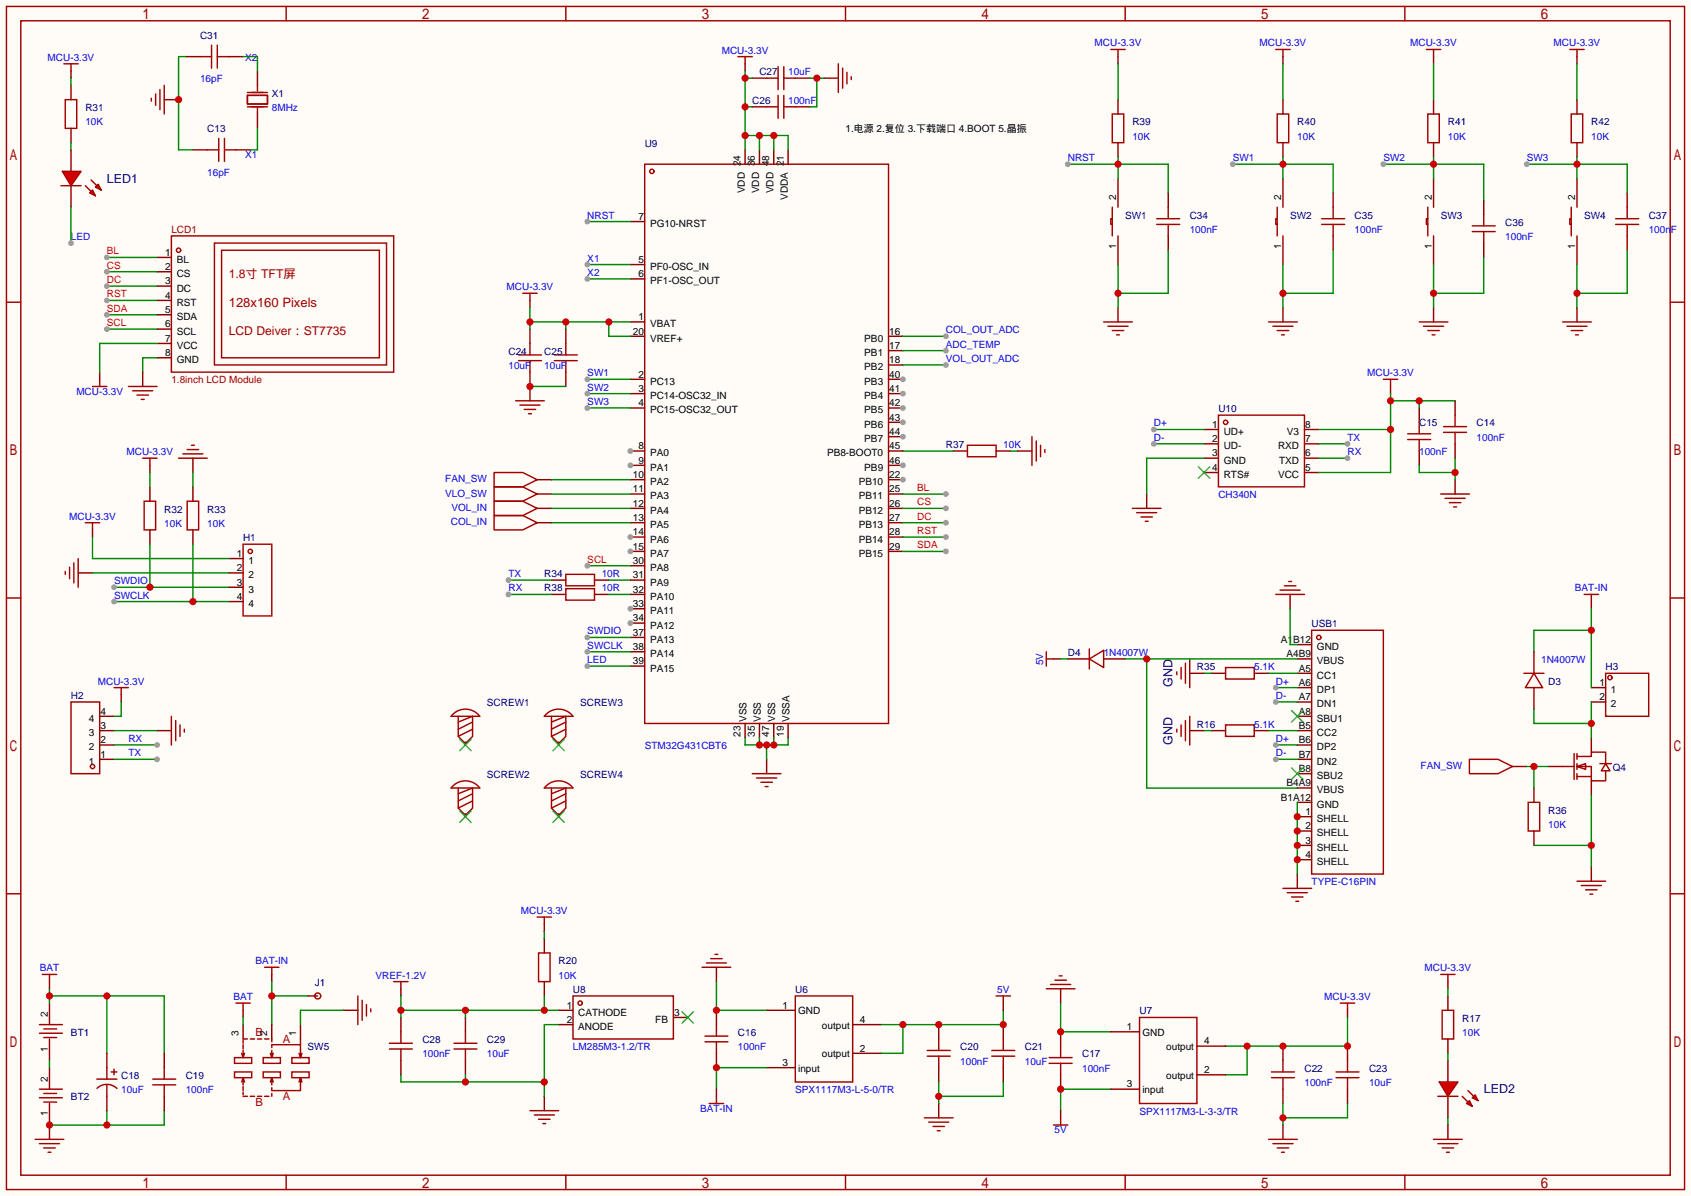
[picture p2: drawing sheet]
<svg xmlns="http://www.w3.org/2000/svg" width="299mm" height="212mm" viewBox="0 0 299 212" stroke-linecap="round" stroke-linejoin="round" font-family="sans-serif">
<path d="M0 0h299.5v211.8h-299.5z" fill="#fffcf7"/>
<g fill="none" stroke="#a10000" stroke-width=".25">
<path d="M1.1 1.1h297.2v209.6h-297.2zM3.7 3.7h292.1v204.5h-292.1zM50.7 1.1v2.6M100.2 1.1v2.6M149.7 1.1v2.6M199.3 1.1v2.6M248.8 1.1v2.6M1.1 53.5h2.6M295.8 53.5h2.5M1.1 105.9h2.6M295.8 105.9h2.5M1.1 158.3h2.6"/>
<path d="M295.8 158.3h2.5M7 194.4h4M7 192.9h4M7 183h4M7 181.5h4M7.7 195.2h2.3M7.7 193.7h2.3M7.7 183.8h2.3M7.7 182.2h2.3M50.7 208.2v2.5M100.2 208.2v2.5M149.7 208.2v2.5"/>
<path d="M199.3 208.2v2.5M248.8 208.2v2.5"/>
</g>
<path d="M8.8 177.7v3.8M8.8 184v3.8M8.8 189.1v3.8M8.8 195.5v3.8" fill="none" stroke="#870000" stroke-width=".25"/>
<path d="M8.8 175.1v2.6M8.8 176.4h20.3v10.2M18.9 176.4v10.2M8.8 187.8v1.3" fill="none" stroke="#008700" stroke-width=".25"/>
<g fill="#c00">
<circle cx="8.8" cy="176.4" r=".63"/>
<circle cx="18.9" cy="176.4" r=".63"/>
</g>
<path d="M8.8 199.3v2.5" fill="none" stroke="#870000" stroke-width=".25"/>
<path d="M6.2 201.8h5.1M7 202.6h3.5M7.7 203.3h2.1M8.5 204.1h.5" fill="none" stroke="#a10000" stroke-width=".25"/>
<path d="M18.9 196.7v2.6M29.1 196.7v2.6h-20.3" fill="none" stroke="#008700" stroke-width=".25"/>
<g fill="#c00">
<circle cx="8.8" cy="199.3" r=".63"/>
<circle cx="18.9" cy="199.3" r=".63"/>
</g>
<g fill="none" stroke="#870000" stroke-width=".25">
<path d="M12.6 12.6v1.2M12.6 15.1v2.6M32.9 10h2.5M40.5 10h2.6M132 11.3v1.3M133.2 18.9h2.6M133.2 13.8h2.6M140.8 18.9h2.6M140.8 13.8h2.6M198 10v1.3M198 17.7v2.5M227.2 10v1.3"/>
<path d="M227.2 17.7v2.5M253.9 10v1.3M253.9 17.7v2.5M279.3 10v1.3M279.3 17.7v2.5M12.6 22.7v2.6M198 25.3v2.5M206.9 34.2v2.5M227.2 25.3v2.5M236.1 34.2v2.5M253.9 25.3v2.5M262.8 35.4v2.6"/>
<path d="M279.3 25.3v2.5M288.2 34.2v2.5M93.9 53.2v1.3M93.9 58.3v2.5M100.2 58.3v2.5M206.9 41.8v2.5M236.1 41.8v2.5M262.8 43.1v2.5M288.2 41.8v2.5M17.7 65.9v1.3M93.9 65.9v2.6M100.2 65.9v2.6"/>
<path d="M168.8 79.9h2.5M176.4 79.9h2.5M180.2 79.9h2.6M246.3 68.5v1.2M251.3 72.3v2.5M251.3 79.9v2.5M257.7 71v2.5M257.7 78.6v2.6M16.4 93.9v1.2M26.5 82.4v1.3M26.5 86.2v2.6M26.5 93.9v2.5"/>
<path d="M34.2 86.2v2.6M34.2 93.9v2.5M97.7 102.7h2.5M97.7 105.3h2.5M105.3 102.7h2.5M105.3 105.3h2.5M21.5 123.1v1.2M271.7 139.6v2.5M271.7 147.2v2.5M8.8 173.9v1.2M43.1 178.9v1.3M71 175.1v1.3"/>
<path d="M96.4 163.7v1.3M126.9 171.3v2.6M135.8 178.9h5M187.8 175.1v2.6M238.6 178.9v1.3M256.4 173.9v1.2M256.4 176.4v2.5M18.9 186.6v2.5M18.9 194.2v2.5M71 180.2v2.6M71 187.8v2.6M82.4 180.2v2.6"/>
<path d="M82.4 187.8v2.6M135.8 189.1h5M151 186.6h5.1M151 181.5h5.1M187.8 190.4v2.5M256.4 184v2.6"/>
</g>
<g fill="none" stroke="#a10000" stroke-width=".25">
<path d="M11.3 11.3h2.5M11.6 17.7h2v5h-2zM12.6 11.3v1.3M35.4 10h2.1M37.5 8v4.1M38.5 10h2M38.5 8v4.1M130.7 10h2.5M132 10v1.3M135.8 18.9h2M135.8 13.8h2M137.8 11.8v4.1"/>
<path d="M137.8 16.9v4.1M138.8 11.8v4.1M138.8 16.9v4.1M138.8 18.9h2M138.8 13.8h2M196.7 8.8h2.6M198 8.8v1.2M225.9 8.8h2.6M227.2 8.8v1.2M252.6 8.8h2.5M253.9 8.8v1.2M278 8.8h2.5"/>
<path d="M279.3 8.8v1.2M197 20.2h2v5.1h-2zM204.9 39.8h4M204.9 38.7h4M206.9 36.7v2M206.9 39.8v2M226.2 20.2h2v5.1h-2zM234.1 39.8h4M234.1 38.7h4M236.1 36.7v2M236.1 39.8v2M252.9 20.2h2v5.1h-2z"/>
<path d="M262.8 38v2M278.3 20.2h2v5.1h-2zM286.1 39.8h4.1M286.1 38.7h4.1M288.2 36.7v2M288.2 39.8v2M92.6 51.9h2.5M93.9 51.9v1.3M260.7 41h4.1M260.7 40h4.1M262.8 41v2.1M16.4 68.5h2.5"/>
<path d="M17.7 67.2v1.3M91.8 63.9h4.1M91.8 62.9h4.1M93.9 60.8v2.1M93.9 63.9v2M98.2 63.9h4M98.2 62.9h4M100.2 60.8v2.1M100.2 63.9v2M171.3 78.9h5.1v2h-5.1zM182.8 77.3v5.1M183.5 78.1v3.6"/>
<path d="M184.3 78.9v2M185 79.6v.5M245 67.2h2.5M246.3 67.2v1.3M249.3 77.9h4.1M249.3 76.8h4.1M251.3 74.8v2M251.3 77.9v2M255.7 76.6h4M255.7 75.6h4M257.7 73.5v2.1M257.7 76.6v2"/>
<path d="M15.1 92.6h2.6M16.4 92.6v1.3M25.3 81.2h2.5M25.5 88.8h2.1v5.1h-2.1zM26.5 81.2v1.2M33.1 88.8h2.1v5.1h-2.1zM100.2 101.7h5.1v2.1h-5.1zM100.2 104.3h5.1v2h-5.1zM20.2 121.8h2.5M21.5 121.8v1.3M270.6 142.1h2.1v5.1h-2.1zM7.5 172.6h2.5"/>
<path d="M8.8 172.6v1.3M41.8 177.7h2.5M43.1 177.7v1.2M69.7 173.9h2.6M71 173.9v1.2M95.1 162.4h2.6M96.4 162.4v1.3M124.3 171.3h5.1M125.1 170.6h3.6M125.9 169.8h2M126.6 169h.5M140.8 176.4h10.2v15.2h-10.2z"/>
<path d="M185.3 175.1h5.1M186.1 174.4h3.5M186.8 173.6h2M187.6 172.8h.5M237.4 177.7h2.5M238.6 177.7v1.2M255.1 172.6h2.6M255.4 178.9h2v5.1h-2zM256.4 172.6v1.3M17.1 191.1h3.6M17.2 192.8a2.54 2.54 0 0 1 3.5 0M18.9 189.1v2"/>
<path d="M18.9 192.2v2M19.7 189.9h1M20.2 189.4v1M69 185.8h4M69 184.8h4M71 182.8v2M71 185.8v2M80.4 185.8h4.1M80.4 184.8h4.1M82.4 182.8v2M82.4 185.8v2"/>
</g>
<path d="M159.9 79.9h8.9M178.9 79.9h1.3M126.9 173.9v5h8.9M187.8 177.7v5.1h8.9M135.8 189.1h-8.9v3.8M196.7 192.9h-8.9v3.8" fill="none" stroke="#008700" stroke-width=".25"/>
<circle cx="187.8" cy="192.9" r=".63" fill="#c00"/>
<path d="M187.8 182.8v2.5" fill="none" stroke="#870000" stroke-width=".25"/>
<circle cx="187.8" cy="182.8" r=".63" fill="#c00"/>
<path d="M185.8 188.3h4.1M185.8 187.3h4.1M187.8 185.3v2M187.8 188.3v2.1" fill="none" stroke="#a10000" stroke-width=".25"/>
<path d="M126.9 186.6v2.5" fill="none" stroke="#870000" stroke-width=".25"/>
<circle cx="126.9" cy="189.1" r=".63" fill="#c00"/>
<path d="M126.9 178.9v2.6" fill="none" stroke="#870000" stroke-width=".25"/>
<circle cx="126.9" cy="178.9" r=".63" fill="#c00"/>
<g fill="none" stroke="#a10000" stroke-width=".25">
<path d="M36.7 26.5h2M38.7 24.5v4.1M39.8 26.5h2M39.8 24.5v4.1M27.1 192.2h4M27.1 191.1h4M29.1 189.1v2M29.1 192.2v2M124.8 184.5h4.1M124.8 183.5h4.1M126.9 181.5v2M126.9 184.5v2.1"/>
<path d="M164.2 187.1h4.1M164.2 186.1h4.1M166.2 184v2.1M166.2 187.1v2M175.6 187.1h4.1M175.6 186.1h4.1M177.7 184v2.1M177.7 187.1v2M225.2 190.9h4M225.2 189.9h4M227.2 187.8v2.1M227.2 190.9v2"/>
<path d="M236.6 190.9h4.1M236.6 189.9h4.1M238.6 187.8v2.1M238.6 190.9v2"/>
</g>
<path d="M34.2 26.5h2.5M41.8 26.5h2.5M29.1 186.6v2.5M29.1 194.2v2.5M166.2 181.5v2.5M166.2 189.1v2.5M177.7 181.5v2.5M177.7 189.1v2.5M227.2 185.3v2.5M227.2 192.9v2.6M238.6 185.3v2.5M238.6 192.9v2.6" fill="none" stroke="#870000" stroke-width=".25"/>
<path d="M220.9 185.3v5.1h-3.9M238.6 180.2v5.1h-21.6" fill="none" stroke="#008700" stroke-width=".25"/>
<g fill="#c00">
<circle cx="238.6" cy="185.3" r=".63"/>
<circle cx="220.9" cy="185.3" r=".63"/>
<circle cx="227.2" cy="185.3" r=".63"/>
</g>
<path d="M177.7 178.9v2.6h-21.6M159.9 181.5v5.1h-3.8" fill="none" stroke="#008700" stroke-width=".25"/>
<g fill="#c00">
<circle cx="177.7" cy="181.5" r=".63"/>
<circle cx="166.2" cy="181.5" r=".63"/>
<circle cx="159.9" cy="181.5" r=".63"/>
</g>
<path d="M186.6 116.7h1.2M177.7 177.7v1.2M166.2 195.5v2.5M187.8 196.7v1.3M227.2 199.3v2.5" fill="none" stroke="#870000" stroke-width=".25"/>
<g fill="none" stroke="#a10000" stroke-width=".25">
<path d="M185.3 115.4v2.6M185.3 116.7h1.3M176.4 176.4h2.5M177.7 176.4v1.3M163.7 198h5.1M164.5 198.8h3.5M165.2 199.5h2.1M186.6 199.3h2.5M187.8 198v1.3M166 200.3h.5M224.7 201.8h5M225.4 202.6h3.6"/>
<path d="M226.2 203.3h2M226.9 204.1h.6"/>
</g>
<path d="M227.2 195.5v3.8M238.6 195.5v2.5h-11.4" fill="none" stroke="#008700" stroke-width=".25"/>
<circle cx="227.2" cy="198" r=".63" fill="#c00"/>
<path d="M166.2 191.6v3.9M177.7 191.6v2.6h-11.5" fill="none" stroke="#008700" stroke-width=".25"/>
<circle cx="166.2" cy="194.2" r=".63" fill="#c00"/>
<g fill="none" stroke="#a10000" stroke-width=".25">
<path d="M13.1 99.7v3.6M13.8 98.9v5.1M43.1 96.4h5v12.7h-5zM11.6 101.2v.5M12.3 100.5v2M280.5 105.3h2.6M281.8 105.3v1.3M46.9 171.3h2.5M48.1 171.3v1.3M101.5 176.4h17.8v7.6h-17.8zM125.6 195.5h2.5M126.9 194.2v1.3"/>
<path d="M201.8 180.2h10.2v15.3h-10.2z"/>
<circle cx="44.3" cy="97.7" r=".38"/>
<circle cx="56.3" cy="176.4" r=".53"/>
<circle cx="102.7" cy="177.7" r=".38"/>
</g>
<g fill="none" stroke="#870000" stroke-width=".25">
<path d="M40.5 98.9h2.6M13.8 101.5h2.6M40.5 101.5h2.6M40.5 104h2.6M40.5 106.6h2.6M281.8 106.6v1.2M48.1 172.6v1.3M54.5 176.4h1.8M98.9 178.9h2.6M98.9 181.5h2.6M119.3 180.2h2.5M126.9 192.9v1.3"/>
<path d="M196.7 182.8h5.1M196.7 192.9h5.1M212 190.4h5M212 185.3h5"/>
</g>
<path d="M120.8 179.2l2 2M122.8 179.2l-2 2" fill="none" stroke="#3c3" stroke-width=".25"/>
<path d="M16.4 95.1v3.8h24.1M26.5 96.4v7.6M16.4 101.5h24.1M20.2 104h20.3" fill="none" stroke="#008700" stroke-width=".25"/>
<circle cx="26.5" cy="104" r=".63" fill="#c00"/>
<circle cx="20.2" cy="104" r=".51" fill="#999"/>
<path d="M95.4 168.8h2v5.1h-2z" fill="none" stroke="#a10000" stroke-width=".25"/>
<path d="M96.4 166.2v2.6M96.4 173.9v2.5" fill="none" stroke="#870000" stroke-width=".25"/>
<path d="M34.2 96.4v10.2M20.2 106.6h20.3" fill="none" stroke="#008700" stroke-width=".25"/>
<circle cx="34.2" cy="106.6" r=".63" fill="#c00"/>
<circle cx="20.2" cy="106.6" r=".51" fill="#999"/>
<path d="M71 176.4v3.8M71 178.9h27.9M82.4 178.9v1.3M96.4 165v1.2M96.4 176.4v2.5" fill="none" stroke="#008700" stroke-width=".25"/>
<g fill="#c00">
<circle cx="71" cy="178.9" r=".63"/>
<circle cx="82.4" cy="178.9" r=".63"/>
<circle cx="96.4" cy="178.9" r=".63"/>
</g>
<path d="M96.4 194.2v2.5" fill="none" stroke="#870000" stroke-width=".25"/>
<path d="M93.9 196.7h5M94.6 197.5h3.6M95.4 198.2h2M96.1 199h.5" fill="none" stroke="#a10000" stroke-width=".25"/>
<path d="M26.5 83.7v2.5M71 190.4v1.2h25.4M82.4 190.4v1.2M98.9 181.5h-2.5v12.7" fill="none" stroke="#008700" stroke-width=".25"/>
<g fill="#c00">
<circle cx="82.4" cy="191.6" r=".63"/>
<circle cx="96.4" cy="191.6" r=".63"/>
</g>
<path d="M29.1 17.7h2.5M45.6 12.6v2.5M45.6 20.2v2.5M34.2 81.2v2.5" fill="none" stroke="#870000" stroke-width=".25"/>
<g fill="none" stroke="#a10000" stroke-width=".25">
<path d="M26.8 17.4v.5M27.6 16.6v2.1M28.3 15.9v3.5M29.1 15.1v5.1M43.8 16.9h3.6v1.5h-3.6zM43.8 16.4h3.6M43.8 18.9h3.6M45.6 15.1v1M45.6 19.2v1M33.1 79.6h2.1M33.9 78.9h.5M31.6 81.2h5.1"/>
<path d="M32.4 80.4h3.5"/>
</g>
<path d="M32.9 10h-1.3v16.5h2.6M43.1 10h2.5v2.6M45.6 22.7v3.8h-1.3M34.2 83.7v2.5" fill="none" stroke="#008700" stroke-width=".25"/>
<circle cx="31.6" cy="17.7" r=".63" fill="#c00"/>
<g fill="none" stroke="#a10000" stroke-width=".25">
<path d="M30.4 41.8h39.3v24.1h-39.3zM38 43.1h30.5v21.5h-30.5zM39.2 44.3h28v19.1h-28zM217 118.2h5.1v2.1h-5.1zM217 128.4h5.1v2h-5.1z"/>
<circle cx="31.6" cy="44.3" r=".38"/>
</g>
<path d="M27.8 45.6h2.6M27.8 48.1h2.6M27.8 50.7h2.6M27.8 53.2h2.6M27.8 55.8h2.6M27.8 58.3h2.6M27.8 60.8h2.6M27.8 63.4h2.6M214.5 119.3h2.5M222.1 119.3h2.6M214.5 129.4h2.5M222.1 129.4h2.6" fill="none" stroke="#870000" stroke-width=".25"/>
<path d="M90 102.7h7.7" fill="none" stroke="#008700" stroke-width=".25"/>
<circle cx="90" cy="102.7" r=".51" fill="#999"/>
<path d="M90 105.3h7.7M107.8 102.7h3.8M107.8 105.3h3.8" fill="none" stroke="#008700" stroke-width=".25"/>
<circle cx="90" cy="105.3" r=".51" fill="#999"/>
<path d="M210.7 119.3h2.5M17.7 134.5h2.5M17.7 132h2.5M17.7 129.4h2.5M17.7 126.9h2.5M27.8 129.4h2.6M210.7 129.4h2.5" fill="none" stroke="#870000" stroke-width=".25"/>
<g fill="none" stroke="#a10000" stroke-width=".25">
<path d="M208.4 119v.5M209.2 118.2v2.1M209.9 117.5v3.5M210.7 116.7v5.1M12.6 124.3h5.1v12.7h-5.1zM30.4 126.9v5.1M31.1 127.6v3.6M31.9 128.4v2M32.6 129.2v.5M208.4 129.2v.5M209.2 128.4v2M209.9 127.6v3.6"/>
<path d="M210.7 126.9v5.1"/>
<circle cx="16.4" cy="135.8" r=".38"/>
</g>
<path d="M213.2 119.3h1.3M20.2 129.4h7.6M20.2 132h7.6M21.5 124.3v2.6h-1.3" fill="none" stroke="#008700" stroke-width=".25"/>
<circle cx="27.8" cy="132" r=".51" fill="#999"/>
<path d="M20.2 134.5h7.6M213.2 129.4h1.3" fill="none" stroke="#008700" stroke-width=".25"/>
<circle cx="27.8" cy="134.5" r=".51" fill="#999"/>
<path d="M256.4 187.8v3.8M256.4 194.2v3.8" fill="none" stroke="#870000" stroke-width=".25"/>
<path d="M254.6 194.2h3.6" fill="none" stroke="#a10000" stroke-width=".25"/>
<g fill="#f00" stroke="#a10000" stroke-width=".25">
<path d="M254.9 191.6h3.3l-1.8 2.6z"/>
<path d="M260.7 194.4l.5-.5 .5 1z"/>
<path d="M259.7 195.5l.5-.6 .5 1.1z"/>
</g>
<path d="M10.8 32.9h3.6M259 194.2l1 1M260 193.2l1 1" fill="none" stroke="#a10000" stroke-width=".25"/>
<path d="M12.6 26.5v3.9M12.6 32.9v3.8" fill="none" stroke="#870000" stroke-width=".25"/>
<g fill="#f00" stroke="#a10000" stroke-width=".25">
<path d="M11 30.4h3.4l-1.8 2.5z"/>
<path d="M17.4 32.6l.5 1.1-1-.6z"/>
<path d="M15.9 34.2l.5-.5 .5 1z"/>
</g>
<path d="M15.1 32.9l1 1M16.1 31.9l1 1" fill="none" stroke="#a10000" stroke-width=".25"/>
<path d="M12.6 25.3v1.2M12.6 36.7v6.4M256.4 186.6v1.2M256.4 198v1.3" fill="none" stroke="#008700" stroke-width=".25"/>
<circle cx="12.6" cy="43.1" r=".51" fill="#999"/>
<path d="M12.6 13.8v1.3M198 11.3v6.4M227.2 11.3v6.4M253.9 11.3v6.4M279.3 11.3v6.4M189.1 29.1h17.8v5.1M198 27.8v3.8M256.4 175.1v1.3" fill="none" stroke="#008700" stroke-width=".25"/>
<path d="M198 31.6v5.1M227.2 31.6v5.1M253.9 31.6v5.1M279.3 31.6v5.1M198 41.8v5.1M227.2 41.8v5.1M253.9 41.8v5.1M279.3 41.8v5.1M256.4 199.3v2.5" fill="none" stroke="#870000" stroke-width=".25"/>
<path d="M197 38.7h-.3v1.1h.3M197 36.7v5.1M226.2 38.7h-.3v1.1h.3M226.2 36.7v5.1M252.9 38.7h-.3v1.1h.3M252.9 36.7v5.1M278.3 38.7h-.3v1.1h.3M278.3 36.7v5.1M253.9 201.8h5.1M254.6 202.6h3.6M255.4 203.3h2M256.2 204.1h.5" fill="none" stroke="#a10000" stroke-width=".25"/>
<circle cx="198" cy="29.1" r=".63" fill="#c00"/>
<circle cx="189.1" cy="29.1" r=".51" fill="#999"/>
<path d="M218.3 29.1h17.8v5.1M227.2 27.8v3.8" fill="none" stroke="#008700" stroke-width=".25"/>
<circle cx="227.2" cy="29.1" r=".63" fill="#c00"/>
<circle cx="218.3" cy="29.1" r=".51" fill="#999"/>
<path d="M245 29.1h17.8v6.3M253.9 27.8v3.8" fill="none" stroke="#008700" stroke-width=".25"/>
<circle cx="253.9" cy="29.1" r=".63" fill="#c00"/>
<circle cx="245" cy="29.1" r=".51" fill="#999"/>
<path d="M270.4 29.1h17.8v5.1M279.3 27.8v3.8" fill="none" stroke="#008700" stroke-width=".25"/>
<circle cx="279.3" cy="29.1" r=".63" fill="#c00"/>
<circle cx="270.4" cy="29.1" r=".51" fill="#999"/>
<path d="M198 54.5v2.5M227.2 54.5v2.5M253.9 54.5v2.5M279.3 54.5v2.5" fill="none" stroke="#870000" stroke-width=".25"/>
<g fill="none" stroke="#a10000" stroke-width=".25">
<path d="M195.5 57h5M196.2 57.8h3.6M197 58.5h2M197.7 59.3h.5M224.7 57h5M225.4 57.8h3.6M226.2 58.5h2M226.9 59.3h.6M251.3 57h5.1M252.1 57.8h3.6M252.9 58.5h2M253.6 59.3h.5"/>
<path d="M276.7 57h5.1M277.5 57.8h3.6M278.3 58.5h2M279 59.3h.5"/>
</g>
<path d="M198 46.9v7.6M206.9 44.3v7.6h-8.9" fill="none" stroke="#008700" stroke-width=".25"/>
<circle cx="198" cy="51.9" r=".63" fill="#c00"/>
<path d="M279.3 46.9v7.6M288.2 44.3v7.6h-8.9" fill="none" stroke="#008700" stroke-width=".25"/>
<circle cx="279.3" cy="51.9" r=".63" fill="#c00"/>
<path d="M253.9 46.9v7.6M262.8 45.6v6.3h-8.9" fill="none" stroke="#008700" stroke-width=".25"/>
<circle cx="253.9" cy="51.9" r=".63" fill="#c00"/>
<path d="M227.2 46.9v7.6M236.1 44.3v7.6h-8.9" fill="none" stroke="#008700" stroke-width=".25"/>
<circle cx="227.2" cy="51.9" r=".63" fill="#c00"/>
<path d="M18.9 55.8h8.9" fill="none" stroke="#008700" stroke-width=".25"/>
<circle cx="18.9" cy="55.8" r=".51" fill="#999"/>
<path d="M18.9 58.3h8.9" fill="none" stroke="#008700" stroke-width=".25"/>
<circle cx="18.9" cy="58.3" r=".51" fill="#999"/>
<path d="M18.9 45.6h8.9M27.8 63.4h-2.5v2.5" fill="none" stroke="#008700" stroke-width=".25"/>
<circle cx="18.9" cy="45.6" r=".51" fill="#999"/>
<path d="M18.9 48.1h8.9" fill="none" stroke="#008700" stroke-width=".25"/>
<circle cx="18.9" cy="48.1" r=".51" fill="#999"/>
<path d="M18.9 53.2h8.9" fill="none" stroke="#008700" stroke-width=".25"/>
<circle cx="18.9" cy="53.2" r=".51" fill="#999"/>
<path d="M18.9 50.7h8.9" fill="none" stroke="#008700" stroke-width=".25"/>
<circle cx="18.9" cy="50.7" r=".51" fill="#999"/>
<path d="M25.3 65.9v2.6M95.1 85h2.6M95.1 87.5h2.6M95.1 90h2.6M95.1 92.6h2.6M267.8 135.8h2.6" fill="none" stroke="#870000" stroke-width=".25"/>
<path d="M22.7 68.5h5.1M23.5 69.2h3.6M24.3 70h2M25 70.7h.5M87.5 83.7h5.1l2.5 1.3-2.5 1.2h-5.1zM87.5 86.2h5.1l2.5 1.3-2.5 1.3h-5.1zM87.5 88.8h5.1l2.5 1.2-2.5 1.3h-5.1zM87.5 91.3h5.1l2.5 1.3-2.5 1.3h-5.1zM260.2 134.5h5.1l2.5 1.3-2.5 1.2h-5.1z" fill="none" stroke="#a10000" stroke-width=".25"/>
<path d="M27.8 60.8h-10.1v5.1M48.1 176.4h6.4M48.1 173.9v7.6" fill="none" stroke="#008700" stroke-width=".25"/>
<circle cx="48.1" cy="176.4" r=".63" fill="#c00"/>
<g fill="none" stroke="#a10000" stroke-width=".25">
<path d="M284.4 119.3h7.6v7.6h-7.6zM63.4 176.4v5.1M64.1 177.2v3.5M64.9 177.9v2.1M65.7 178.7v.5M41.5 189.9h3.1v1h-3.1zM41.5 187.3h3.1v1h-3.1zM42.8 186.6l.3 .7M43.1 186.1v1.2l.2-.7M43.1 184h.7M43.1 184.3v.5M43.1 185v.8"/>
<path d="M43.1 192.4v.8M43.1 193.4v.5M43.1 190.9l-.3 .7M43.1 194.2h.7M43.3 191.6l-.2-.7v1.3M44.3 184h.8M44.3 194.2h.8M45.6 184h.8M45.6 194.2h.8M46.6 189.9h3.1v1h-3.1zM46.6 187.3h3.1v1h-3.1zM46.9 184h.7"/>
<path d="M46.9 194.2h.7M47.9 186.6l.2 .7M48.1 186.1v1.2l.3-.7M48.1 185.5v-.5h5.1v2.3l.3-.7M48.1 184v.5M48.1 193.7v.5M48.1 190.9l-.2 .7M48.4 191.6l-.3-.7v1.3M51.7 189.9h3v1h-3zM51.7 187.3h3v1h-3zM53 186.6l.2 .7M53.2 184v1"/>
<path d="M53.2 190.9l-.2 .7M53.5 191.6l-.3-.7v2.3h-5.1v-.5"/>
<circle cx="285.1" cy="120" r=".38"/>
</g>
<path d="M281.8 121.8h2.6M281.8 124.3h2.6M60.8 178.9h2.6M43.1 181.5v2.5M48.1 181.5v2.5M53.2 181.5v2.5" fill="none" stroke="#870000" stroke-width=".25"/>
<path d="M281.8 107.8v14M281.8 111.6h-10.1v3.8M60.8 178.9h-7.6v2.6M43.1 180.2v1.3" fill="none" stroke="#008700" stroke-width=".25"/>
<circle cx="281.8" cy="111.6" r=".63" fill="#c00"/>
<g fill="none" stroke="#a10000" stroke-width=".25">
<path d="M114.2 29.1h43.2v99h-43.2zM269.9 119.3h3.5M271.7 119.3l1.5 2.5h-3.1zM80.3 126.4a3.2 3.2 0 0 1 4.7 .5h-5.1zM80.3 139.1a3.2 3.2 0 0 1 4.7 .5h-5.1zM81.2 126.9v3.5l1.2 1.3 1.3-1.3v-3.5l-2.5 1M81.2 139.6v3.5l1.2 1.3 1.3-1.3v-3.5l-2.5 1M83.7 127.9l-2.5 1.3M83.7 129.2l-2.5 1.2M96.8 126.4a3.2 3.2 0 0 1 4.7 .5h-5.1zM96.8 139.1a3.2 3.2 0 0 1 4.7 .5h-5.1zM97.7 126.9v3.5l1.2 1.3 1.3-1.3v-3.5l-2.5 1"/>
<path d="M97.7 139.6v3.5l1.2 1.3 1.3-1.3v-3.5l-2.5 1M100.2 127.9l-2.5 1.3M100.2 129.2l-2.5 1.2M83.7 140.6l-2.5 1.3M83.7 141.9l-2.5 1.2M100.2 140.6l-2.5 1.3M100.2 141.9l-2.5 1.2M279.3 156.1h5.1M280 156.8h3.6M280.8 157.6h2M281.6 158.4h.5"/>
<circle cx="115.4" cy="30.4" r=".38"/>
</g>
<g fill="none" stroke="#870000" stroke-width=".25">
<path d="M111.6 39.2h2.6M111.6 46.9h2.6M111.6 49.4h2.6M111.6 57h2.6M111.6 59.6h2.6M111.6 67.2h2.6M111.6 69.7h2.6M111.6 72.3h2.6M111.6 79.9h2.6M271.7 115.4v3.9M82.4 131.4v.6M98.9 131.4v.6"/>
<path d="M271.7 121.8v3.8M82.4 144.1v.6M98.9 144.1v.6M281.8 153.5v2.6"/>
</g>
<path d="M81.4 130.9l2 2.1M83.4 130.9l-2 2.1M97.9 130.9l2 2.1M99.9 130.9l-2 2.1M81.4 143.6l2 2.1M83.4 143.6l-2 2.1M97.9 143.6l2 2.1M99.9 143.6l-2 2.1" fill="none" stroke="#3c3" stroke-width=".25"/>
<circle cx="111.6" cy="79.9" r=".51" fill="#999"/>
<path d="M111.6 82.4h2.6" fill="none" stroke="#870000" stroke-width=".25"/>
<circle cx="111.6" cy="82.4" r=".51" fill="#999"/>
<path d="M111.6 85h2.6M111.6 87.5h2.6M111.6 90h2.6M111.6 92.6h2.6M111.6 95.1h2.6" fill="none" stroke="#870000" stroke-width=".25"/>
<circle cx="111.6" cy="95.1" r=".51" fill="#999"/>
<path d="M111.6 97.7h2.6" fill="none" stroke="#870000" stroke-width=".25"/>
<circle cx="111.6" cy="97.7" r=".51" fill="#999"/>
<path d="M111.6 100.2h2.6M111.6 102.7h2.6M111.6 105.3h2.6M111.6 107.8h2.6" fill="none" stroke="#870000" stroke-width=".25"/>
<circle cx="111.6" cy="107.8" r=".51" fill="#999"/>
<path d="M111.6 110.4h2.6" fill="none" stroke="#870000" stroke-width=".25"/>
<circle cx="111.6" cy="110.4" r=".51" fill="#999"/>
<path d="M157.4 97.7h2.5M157.4 95.1h2.5M157.4 92.6h2.5M157.4 90h2.5M157.4 87.5h2.5M157.4 85h2.5M111.6 112.9h2.6M111.6 115.4h2.6M111.6 118h2.6" fill="none" stroke="#870000" stroke-width=".25"/>
<circle cx="159.9" cy="85" r=".51" fill="#999"/>
<path d="M157.4 82.4h2.5" fill="none" stroke="#870000" stroke-width=".25"/>
<circle cx="159.9" cy="82.4" r=".51" fill="#999"/>
<path d="M157.4 79.9h2.5M157.4 77.3h2.5" fill="none" stroke="#870000" stroke-width=".25"/>
<circle cx="159.9" cy="77.3" r=".51" fill="#999"/>
<path d="M157.4 74.8h2.5" fill="none" stroke="#870000" stroke-width=".25"/>
<circle cx="159.9" cy="74.8" r=".51" fill="#999"/>
<path d="M157.4 72.3h2.5" fill="none" stroke="#870000" stroke-width=".25"/>
<circle cx="159.9" cy="72.3" r=".51" fill="#999"/>
<path d="M157.4 69.7h2.5" fill="none" stroke="#870000" stroke-width=".25"/>
<circle cx="159.9" cy="69.7" r=".51" fill="#999"/>
<path d="M157.4 67.2h2.5" fill="none" stroke="#870000" stroke-width=".25"/>
<circle cx="159.9" cy="67.2" r=".51" fill="#999"/>
<path d="M132 26.5v2.6M134.5 26.5v2.6M137 26.5v2.6M139.6 26.5v2.6M157.4 59.6h2.5M157.4 64.6h2.5M157.4 62.1h2.5M132 128.1v2.6M134.5 128.1v2.6M137 128.1v2.6M139.6 128.1v2.6" fill="none" stroke="#870000" stroke-width=".25"/>
<path d="M104 46.9h7.6" fill="none" stroke="#008700" stroke-width=".25"/>
<circle cx="104" cy="46.9" r=".51" fill="#999"/>
<path d="M104 49.4h7.6" fill="none" stroke="#008700" stroke-width=".25"/>
<circle cx="104" cy="49.4" r=".51" fill="#999"/>
<path d="M104 118h7.6" fill="none" stroke="#008700" stroke-width=".25"/>
<circle cx="104" cy="118" r=".51" fill="#999"/>
<path d="M104 39.2h7.6" fill="none" stroke="#008700" stroke-width=".25"/>
<circle cx="104" cy="39.2" r=".51" fill="#999"/>
<path d="M93.9 57h17.7M93.9 54.5v3.8M100.2 57v1.3M107.8 57v2.6h3.8" fill="none" stroke="#008700" stroke-width=".25"/>
<g fill="#c00">
<circle cx="107.8" cy="57" r=".63"/>
<circle cx="100.2" cy="57" r=".63"/>
<circle cx="93.9" cy="57" r=".63"/>
</g>
<path d="M132 12.6v13.9M132 18.9h1.2M132 13.8h1.2M132 24h7.6v2.5M134.5 24v2.5M137 24v2.5" fill="none" stroke="#008700" stroke-width=".25"/>
<g fill="#c00">
<circle cx="132" cy="24" r=".63"/>
<circle cx="134.5" cy="24" r=".63"/>
<circle cx="137" cy="24" r=".63"/>
<circle cx="132" cy="18.9" r=".63"/>
<circle cx="132" cy="13.8" r=".63"/>
</g>
<path d="M93.9 68.5v2.5" fill="none" stroke="#870000" stroke-width=".25"/>
<path d="M91.3 71h5.1M92.1 71.8h3.5M92.8 72.5h2.1M93.6 73.3h.5" fill="none" stroke="#a10000" stroke-width=".25"/>
<path d="M93.9 68.5h6.3" fill="none" stroke="#008700" stroke-width=".25"/>
<circle cx="93.9" cy="68.5" r=".63" fill="#c00"/>
<path d="M145.9 13.8h2.6" fill="none" stroke="#870000" stroke-width=".25"/>
<path d="M148.5 11.3v5.1M149.2 12.1v3.5M150 12.8v2.1M150.7 13.6v.5" fill="none" stroke="#a10000" stroke-width=".25"/>
<path d="M143.4 13.8h2.5M144.7 13.8v5.1h-1.3" fill="none" stroke="#008700" stroke-width=".25"/>
<circle cx="144.7" cy="13.8" r=".63" fill="#c00"/>
<path d="M135.8 134.5v2.5" fill="none" stroke="#870000" stroke-width=".25"/>
<path d="M133.2 137h5.1M134 137.8h3.5M134.7 138.6h2.1M135.5 139.3h.5" fill="none" stroke="#a10000" stroke-width=".25"/>
<path d="M132 130.7v1.3h7.6v-1.3M134.5 130.7v1.3M135.8 132v2.5M137 130.7v1.3" fill="none" stroke="#008700" stroke-width=".25"/>
<g fill="#c00">
<circle cx="135.8" cy="132" r=".63"/>
<circle cx="134.5" cy="132" r=".63"/>
<circle cx="137" cy="132" r=".63"/>
</g>
<path d="M104 67.2h7.6" fill="none" stroke="#008700" stroke-width=".25"/>
<circle cx="104" cy="67.2" r=".51" fill="#999"/>
<path d="M104 69.7h7.6" fill="none" stroke="#008700" stroke-width=".25"/>
<circle cx="104" cy="69.7" r=".51" fill="#999"/>
<path d="M104 72.3h7.6" fill="none" stroke="#008700" stroke-width=".25"/>
<circle cx="104" cy="72.3" r=".51" fill="#999"/>
<path d="M104 112.9h7.6" fill="none" stroke="#008700" stroke-width=".25"/>
<circle cx="104" cy="112.9" r=".51" fill="#999"/>
<path d="M104 115.4h7.6" fill="none" stroke="#008700" stroke-width=".25"/>
<circle cx="104" cy="115.4" r=".51" fill="#999"/>
<path d="M104 100.2h7.6" fill="none" stroke="#008700" stroke-width=".25"/>
<circle cx="104" cy="100.2" r=".51" fill="#999"/>
<path d="M159.9 97.7h7.6" fill="none" stroke="#008700" stroke-width=".25"/>
<circle cx="167.5" cy="97.7" r=".51" fill="#999"/>
<path d="M159.9 90h7.6" fill="none" stroke="#008700" stroke-width=".25"/>
<circle cx="167.5" cy="90" r=".51" fill="#999"/>
<path d="M159.9 92.6h7.6" fill="none" stroke="#008700" stroke-width=".25"/>
<circle cx="167.5" cy="92.6" r=".51" fill="#999"/>
<path d="M159.9 95.1h7.6" fill="none" stroke="#008700" stroke-width=".25"/>
<circle cx="167.5" cy="95.1" r=".51" fill="#999"/>
<path d="M159.9 87.5h7.6" fill="none" stroke="#008700" stroke-width=".25"/>
<circle cx="167.5" cy="87.5" r=".51" fill="#999"/>
<path d="M159.9 59.6h7.6M97.7 87.5h13.9M97.7 90h13.9M97.7 92.6h13.9" fill="none" stroke="#008700" stroke-width=".25"/>
<circle cx="167.5" cy="59.6" r=".51" fill="#999"/>
<path d="M159.9 62.1h7.6" fill="none" stroke="#008700" stroke-width=".25"/>
<circle cx="167.5" cy="62.1" r=".51" fill="#999"/>
<path d="M159.9 64.6h7.6" fill="none" stroke="#008700" stroke-width=".25"/>
<circle cx="167.5" cy="64.6" r=".51" fill="#999"/>
<path d="M213.2 76.1h2.6M213.2 78.6h2.6M231 76.1h2.6M231 78.6h2.6M213.2 81.2h2.6M213.2 83.7h2.6M231 81.2h2.6M231 83.7h2.6" fill="none" stroke="#870000" stroke-width=".25"/>
<path d="M212.2 82.7l2 2M214.2 82.7l-2 2" fill="none" stroke="#3c3" stroke-width=".25"/>
<g fill="none" stroke="#a10000" stroke-width=".25">
<path d="M215.8 73.5h15.2v12.7h-15.2z"/>
<circle cx="217" cy="74.8" r=".38"/>
</g>
<path d="M204.3 76.1h8.9" fill="none" stroke="#008700" stroke-width=".25"/>
<circle cx="204.3" cy="76.1" r=".51" fill="#999"/>
<path d="M204.3 78.6h8.9" fill="none" stroke="#008700" stroke-width=".25"/>
<circle cx="204.3" cy="78.6" r=".51" fill="#999"/>
<path d="M203.1 87.5v2.5" fill="none" stroke="#870000" stroke-width=".25"/>
<path d="M200.5 90h5.1M201.3 90.8h3.6M202.1 91.6h2M202.8 92.3h.5" fill="none" stroke="#a10000" stroke-width=".25"/>
<path d="M233.6 76.1h12.7M246.3 69.7v14h-12.7M246.3 71h11.4M251.3 71v1.3M213.2 81.2h-10.1v6.3" fill="none" stroke="#008700" stroke-width=".25"/>
<g fill="#c00">
<circle cx="246.3" cy="71" r=".63"/>
<circle cx="246.3" cy="76.1" r=".63"/>
<circle cx="251.3" cy="71" r=".63"/>
</g>
<path d="M257.7 85v2.5" fill="none" stroke="#870000" stroke-width=".25"/>
<path d="M255.1 87.5h5.1M255.9 88.3h3.6M256.7 89h2M257.4 89.8h.5" fill="none" stroke="#a10000" stroke-width=".25"/>
<path d="M251.3 82.4v1.3h6.4M257.7 81.2v3.8" fill="none" stroke="#008700" stroke-width=".25"/>
<circle cx="257.7" cy="83.7" r=".63" fill="#c00"/>
<path d="M233.6 78.6h5" fill="none" stroke="#008700" stroke-width=".25"/>
<circle cx="238.6" cy="78.6" r=".51" fill="#999"/>
<path d="M233.6 81.2h5" fill="none" stroke="#008700" stroke-width=".25"/>
<circle cx="238.6" cy="81.2" r=".51" fill="#999"/>
<g fill="none" stroke="#a10000" stroke-width=".25">
<path d="M225.9 105.3h5.1M226.7 104.5h3.6M227.5 103.8h2M228.2 103h.5M232.3 111.6h12.7v43.2h-12.7zM227.2 157.4h5.1M228 158.1h3.5M228.7 158.9h2.1M229.5 159.6h.5"/>
<circle cx="233.6" cy="112.9" r=".38"/>
</g>
<g fill="none" stroke="#870000" stroke-width=".25">
<path d="M228.5 105.3v2.5M229.7 114.2h2.6M229.7 116.7h2.6M229.7 119.3h2.6M229.7 121.8h2.6M229.7 124.3h2.6M229.7 126.9h2.6M229.7 129.4h2.6M229.7 132h2.6M229.7 134.5h2.6M229.7 137h2.6M229.7 139.6h2.6"/>
<path d="M229.7 142.1h2.6M229.7 144.7h2.6M229.7 147.2h2.6M229.7 149.7h2.6M229.7 152.3h2.6M229.7 154.8v2.6"/>
</g>
<path d="M228.7 125.9l2.1 2M228.7 136l2.1 2M230.8 125.9l-2.1 2M230.8 136l-2.1 2" fill="none" stroke="#3c3" stroke-width=".25"/>
<path d="M228.5 107.8v6.4h1.2M229.7 142.1v12.7" fill="none" stroke="#008700" stroke-width=".25"/>
<g fill="#c00">
<circle cx="229.7" cy="152.3" r=".63"/>
<circle cx="229.7" cy="149.7" r=".63"/>
<circle cx="229.7" cy="147.2" r=".63"/>
<circle cx="229.7" cy="144.7" r=".63"/>
</g>
<path d="M192.9 116.7l2.6-1.5v3zM192.9 114.9v3.6" fill="none" stroke="#a10000" stroke-width=".25"/>
<path d="M189.1 116.7h3.8M195.5 116.7h3.8" fill="none" stroke="#870000" stroke-width=".25"/>
<path d="M187.8 116.7h1.3M199.3 116.7h30.4M203.1 116.7v22.9h26.6" fill="none" stroke="#008700" stroke-width=".25"/>
<circle cx="203.1" cy="116.7" r=".63" fill="#c00"/>
<path d="M224.7 119.3h5M224.7 129.4h5M225.9 124.3h3.8" fill="none" stroke="#008700" stroke-width=".25"/>
<circle cx="225.9" cy="124.3" r=".51" fill="#999"/>
<path d="M225.9 121.8h3.8" fill="none" stroke="#008700" stroke-width=".25"/>
<circle cx="225.9" cy="121.8" r=".51" fill="#999"/>
<path d="M225.9 132h3.8" fill="none" stroke="#008700" stroke-width=".25"/>
<circle cx="225.9" cy="132" r=".51" fill="#999"/>
<path d="M225.9 134.5h3.8" fill="none" stroke="#008700" stroke-width=".25"/>
<circle cx="225.9" cy="134.5" r=".51" fill="#999"/>
<path d="M276.7 135.8h2.1M278.8 133.5v4.5M279.3 135.8l1.5-.5v1zM279.3 134h2.5v-.8h2.6v2.1M279.3 135.8h2.5v2.5h2.6v-1.8M279.3 137.5h2.5M279.3 133.5v1M279.3 135.3v1M279.3 137v1M283.3 135.3h2.1M284.4 135.3l.7 1.2h-1.5z" fill="none" stroke="#a10000" stroke-width=".25"/>
<path d="M274.2 135.8h2.5M281.8 130.7v2.5M281.8 138.3v2.5" fill="none" stroke="#870000" stroke-width=".25"/>
<path d="M271.7 125.6v2.5h10.1M281.8 124.3v6.4" fill="none" stroke="#008700" stroke-width=".25"/>
<circle cx="281.8" cy="128.1" r=".63" fill="#c00"/>
<path d="M271.7 149.7h10.1M281.8 140.8v12.7" fill="none" stroke="#008700" stroke-width=".25"/>
<circle cx="281.8" cy="149.7" r=".63" fill="#c00"/>
<path d="M270.4 135.8h3.8M271.7 135.8v3.8" fill="none" stroke="#008700" stroke-width=".25"/>
<circle cx="271.7" cy="135.8" r=".63" fill="#c00"/>
<path d="M97.7 85h13.9" fill="none" stroke="#008700" stroke-width=".25"/>
<text font-size="2.3" fill="#a00000" x="40.5" y="54.3">128x160 Pixels</text>
<g font-size="2.2" fill="#000080">
<text x="18.9" y="32.4">LED1</text>
<text x="207.6" y="121.7" transform="rotate(-90 207.6 121.7)">GND</text>
<text x="207.6" y="131.9" transform="rotate(-90 207.6 131.9)">GND</text>
<text x="262.8" y="193.6">LED2</text>
</g>
<g font-size="2.2" fill="#a00000">
<text x="40.5" y="49.2">1.8寸 TFT屏</text>
<text x="40.5" y="59.4">LCD Deiver：ST7735</text>
</g>
<g font-size="2" fill="#a00000">
<text x="45.3" y="183.5">B</text>
<text x="50.1" y="184.7">A</text>
<text x="45.3" y="195.9">B</text>
<text x="50.1" y="194.9">A</text>
</g>
<g font-size="1.8" fill="#00f">
<text x="8.4" y="10.8">MCU-3.3V</text>
<text x="43.4" y="10.8">X2</text>
<text x="127.8" y="9.5">MCU-3.3V</text>
<text x="193.9" y="8.2">MCU-3.3V</text>
<text x="223.1" y="8.2">MCU-3.3V</text>
<text x="249.7" y="8.2">MCU-3.3V</text>
<text x="275.1" y="8.2">MCU-3.3V</text>
<text x="35.4" y="14.6">16pF</text>
<text x="139.6" y="13.3">10uF</text>
<text x="15.1" y="22.2">10K</text>
<text x="48.1" y="19.7">8MHz</text>
<text x="139.6" y="18.4">100nF</text>
<text x="43.4" y="28">X1</text>
<text x="189.1" y="28.5">NRST</text>
<text x="200.5" y="24.7">10K</text>
<text x="218.3" y="28.5">SW1</text>
<text x="229.7" y="24.7">10K</text>
<text x="245" y="28.5">SW2</text>
<text x="256.4" y="24.7">10K</text>
<text x="270.4" y="28.5">SW3</text>
<text x="281.8" y="24.7">10K</text>
<text x="36.7" y="31.1">16pF</text>
<text x="104" y="38.7">NRST</text>
<text x="210.7" y="41.2">100nF</text>
<text x="239.9" y="41.2">100nF</text>
<text x="292" y="41.2">100nF</text>
<text x="12.6" y="42.5">LED</text>
<text x="104" y="46.3">X1</text>
<text x="266.6" y="42.5">100nF</text>
<text x="89.7" y="51.4">MCU-3.3V</text>
<text x="104" y="48.9">X2</text>
<text x="167.5" y="59">COL_OUT_ADC</text>
<text x="90" y="65.4">10uF</text>
<text x="96.4" y="65.4">10uF</text>
<text x="167.5" y="61.6">ADC_TEMP</text>
<text x="167.5" y="64.1">VOL_OUT_ADC</text>
<text x="13.5" y="69.9">MCU-3.3V</text>
<text x="104" y="66.6">SW1</text>
<text x="104" y="69.2">SW2</text>
<text x="104" y="71.7">SW3</text>
<text x="242.1" y="66.6">MCU-3.3V</text>
<text x="204.3" y="75.5">D+</text>
<text x="22.4" y="80.6">MCU-3.3V</text>
<text x="177.7" y="79.3">10K</text>
<text x="204.3" y="78.1">D-</text>
<text x="238.6" y="78.1">TX</text>
<text x="238.6" y="80.6">RX</text>
<text x="251.3" y="80.6">100nF</text>
<text x="261.5" y="78.1">100nF</text>
<text x="78.8" y="88">VLO_SW</text>
<text x="78.9" y="85.4">FAN_SW</text>
<text x="215.8" y="88.2">CH340N</text>
<text x="12.2" y="92">MCU-3.3V</text>
<text x="29.1" y="93.3">10K</text>
<text x="36.7" y="93.3">10K</text>
<text x="79.8" y="93.1">COL_IN</text>
<text x="79.9" y="90.5">VOL_IN</text>
<text x="20.2" y="103.5">SWDIO</text>
<text x="20.2" y="106">SWCLK</text>
<text x="90" y="102.2">TX</text>
<text x="90" y="104.7">RX</text>
<text x="106.6" y="102.2">10R</text>
<text x="106.6" y="104.7">10R</text>
<text x="278.9" y="104.7">BAT-IN</text>
<text x="104" y="112.4">SWDIO</text>
<text x="104" y="117.4">LED</text>
<text x="104" y="114.9">SWCLK</text>
<text x="184.8" y="117.8" transform="rotate(-90 184.8 117.8)">5V</text>
<text x="195.5" y="116.2">1N4007W</text>
<text x="222.1" y="118.7">5.1K</text>
<text x="272.9" y="117.4">1N4007W</text>
<text x="17.3" y="121.3">MCU-3.3V</text>
<text x="225.9" y="123.8">D-</text>
<text x="225.9" y="121.3">D+</text>
<text x="22.7" y="131.4">RX</text>
<text x="222.1" y="128.9">5.1K</text>
<text x="225.9" y="131.4">D+</text>
<text x="22.7" y="134">TX</text>
<text x="114.2" y="132.7">STM32G431CBT6</text>
<text x="225.9" y="134">D-</text>
<text x="251.6" y="136.2">FAN_SW</text>
<text x="274.2" y="146.7">10K</text>
<text x="92.3" y="161.9">MCU-3.3V</text>
<text x="232.3" y="156.8">TYPE-C16PIN</text>
<text x="7" y="172.1">BAT</text>
<text x="45.2" y="170.8">BAT-IN</text>
<text x="66.5" y="173.3">VREF-1.2V</text>
<text x="98.9" y="173.3">10K</text>
<text x="252.3" y="172.1">MCU-3.3V</text>
<text x="41.3" y="177.1">BAT</text>
<text x="176.6" y="175.9">5V</text>
<text x="234.5" y="177.1">MCU-3.3V</text>
<text x="259" y="183.5">10K</text>
<text x="74.8" y="187.3">100nF</text>
<text x="86.2" y="187.3">10uF</text>
<text x="101.5" y="186">LM285M3-1.2/TR</text>
<text x="130.7" y="186">100nF</text>
<text x="170.1" y="188.6">100nF</text>
<text x="181.5" y="188.6">10uF</text>
<text x="191.6" y="189.8">100nF</text>
<text x="21.5" y="193.6">10uF</text>
<text x="32.9" y="193.6">100nF</text>
<text x="124" y="196.9">BAT-IN</text>
<text x="140.8" y="193.6">SPX1117M3-L-5-0/TR</text>
<text x="201.8" y="197.5">SPX1117M3-L-3-3/TR</text>
<text x="231" y="192.4">100nF</text>
<text x="242.4" y="192.4">10uF</text>
<text x="186.7" y="200.8">5V</text>
</g>
<g font-size="1.8" fill="#000080">
<text x="35.4" y="7">C31</text>
<text x="48.1" y="17.1">X1</text>
<text x="134.5" y="13.3">C27</text>
<text x="15.1" y="19.7">R31</text>
<text x="36.7" y="23.5">C13</text>
<text x="133.2" y="18.4">C26</text>
<text x="200.5" y="22.2">R39</text>
<text x="229.7" y="22.2">R40</text>
<text x="256.4" y="22.2">R41</text>
<text x="281.8" y="22.2">R42</text>
<text x="114.2" y="26">U9</text>
<text x="199.3" y="38.7">SW1</text>
<text x="210.7" y="38.7">C34</text>
<text x="228.5" y="38.7">SW2</text>
<text x="239.9" y="38.7">C35</text>
<text x="255.1" y="38.7">SW3</text>
<text x="266.6" y="40">C36</text>
<text x="280.5" y="38.7">SW4</text>
<text x="292" y="38.7">C37</text>
<text x="90" y="62.8">C24</text>
<text x="96.4" y="62.8">C25</text>
<text x="215.8" y="73">U10</text>
<text x="251.3" y="75.5">C15</text>
<text x="261.5" y="75.5">C14</text>
<text x="167.5" y="79.3">R37</text>
<text x="29.1" y="90.8">R32</text>
<text x="36.7" y="90.8">R33</text>
<text x="43.1" y="95.9">H1</text>
<text x="96.4" y="102.2">R34</text>
<text x="96.4" y="104.7">R38</text>
<text x="232.3" y="111.1">USB1</text>
<text x="189.1" y="116.2">D4</text>
<text x="212" y="118.7">R35</text>
<text x="284.4" y="118.7">H3</text>
<text x="12.6" y="123.8">H2</text>
<text x="86.2" y="125.1">SCREW1</text>
<text x="102.7" y="125.1">SCREW3</text>
<text x="274.2" y="121.3">D3</text>
<text x="212" y="128.9">R16</text>
<text x="86.2" y="137.8">SCREW2</text>
<text x="102.7" y="137.8">SCREW4</text>
<text x="285.6" y="136.5">Q4</text>
<text x="274.2" y="144.1">R36</text>
<text x="98.9" y="170.8">R20</text>
<text x="55.8" y="174.6">J1</text>
<text x="101.5" y="175.9">U8</text>
<text x="140.8" y="175.9">U6</text>
<text x="201.8" y="179.7">U7</text>
<text x="12.6" y="183.5">BT1</text>
<text x="74.8" y="184.8">C28</text>
<text x="86.2" y="184.8">C29</text>
<text x="130.7" y="183.5">C16</text>
<text x="259" y="180.9">R17</text>
<text x="21.5" y="191.1">C18</text>
<text x="32.9" y="191.1">C19</text>
<text x="54.5" y="186">SW5</text>
<text x="170.1" y="186">C20</text>
<text x="181.5" y="186">C21</text>
<text x="191.6" y="187.3">C17</text>
<text x="231" y="189.8">C22</text>
<text x="242.4" y="189.8">C23</text>
<text x="12.6" y="194.9">BT2</text>
</g>
<g font-size="1.8">
<text x="149.7" y="23.5">1.电源 2.复位 3.下载端口 4.BOOT 5.晶振</text>
<text x="131.2" y="29.4" transform="rotate(-90 131.2 29.4)">24</text>
<text x="133.7" y="29.4" transform="rotate(-90 133.7 29.4)">36</text>
<text x="136.2" y="29.4" transform="rotate(-90 136.2 29.4)">48</text>
<text x="138.8" y="29.4" transform="rotate(-90 138.8 29.4)">21</text>
<text x="131.9" y="34.2" transform="rotate(-90 131.9 34.2)">VDD</text>
<text x="134.5" y="34.2" transform="rotate(-90 134.5 34.2)">VDD</text>
<text x="137" y="34.2" transform="rotate(-90 137 34.2)">VDD</text>
<text x="139.5" y="35.4" transform="rotate(-90 139.5 35.4)">VDDA</text>
<text x="197.7" y="35.4" transform="rotate(-90 197.7 35.4)">2</text>
<text x="226.9" y="35.4" transform="rotate(-90 226.9 35.4)">2</text>
<text x="253.6" y="35.4" transform="rotate(-90 253.6 35.4)">2</text>
<text x="279" y="35.4" transform="rotate(-90 279 35.4)">2</text>
<text x="113.1" y="38.9">7</text>
<text x="115.1" y="40.2">PG10-NRST</text>
<text x="29.2" y="45.3">1</text>
<text x="29.2" y="47.8">2</text>
<text x="31.3" y="46.6">BL</text>
<text x="113.1" y="46.6">5</text>
<text x="115.1" y="47.8">PF0-OSC_IN</text>
<text x="197.7" y="44" transform="rotate(-90 197.7 44)">1</text>
<text x="226.9" y="44" transform="rotate(-90 226.9 44)">1</text>
<text x="253.6" y="44" transform="rotate(-90 253.6 44)">1</text>
<text x="279" y="44" transform="rotate(-90 279 44)">1</text>
<text x="29.2" y="50.4">3</text>
<text x="29.2" y="52.9">4</text>
<text x="31.3" y="49.1">CS</text>
<text x="31.3" y="51.6">DC</text>
<text x="113.1" y="49.1">6</text>
<text x="115.1" y="50.4">PF1-OSC_OUT</text>
<text x="29.2" y="55.4">5</text>
<text x="29.2" y="58">6</text>
<text x="31.3" y="54.2">RST</text>
<text x="31.3" y="56.7">SDA</text>
<text x="31.3" y="59.3">SCL</text>
<text x="112.1" y="59.3">20</text>
<text x="113.1" y="56.7">1</text>
<text x="115.1" y="58">VBAT</text>
<text x="157.5" y="59.3">16</text>
<text x="29.2" y="60.5">7</text>
<text x="29.2" y="63.1">8</text>
<text x="31.3" y="61.8">VCC</text>
<text x="31.3" y="64.3">GND</text>
<text x="115.1" y="60.5">VREF+</text>
<text x="153.1" y="65.6">PB2</text>
<text x="153.1" y="63.1">PB1</text>
<text x="153.1" y="60.5">PB0</text>
<text x="157.5" y="64.3">18</text>
<text x="157.5" y="61.8">17</text>
<text x="113.1" y="66.9">2</text>
<text x="113.1" y="69.4">3</text>
<text x="113.1" y="72">4</text>
<text x="115.1" y="68.1">PC13</text>
<text x="115.1" y="70.7">PC14-OSC32_IN</text>
<text x="153.1" y="70.7">PB4</text>
<text x="153.1" y="68.1">PB3</text>
<text x="157.5" y="72">42</text>
<text x="157.5" y="69.4">41</text>
<text x="157.5" y="66.9">40</text>
<text x="115.1" y="73.2">PC15-OSC32_OUT</text>
<text x="153.1" y="75.8">PB6</text>
<text x="153.1" y="73.2">PB5</text>
<text x="157.5" y="77">44</text>
<text x="157.5" y="74.5">43</text>
<text x="214.7" y="75.8">1</text>
<text x="216.7" y="77">UD+</text>
<text x="227.9" y="77">V3</text>
<text x="231.1" y="75.8">8</text>
<text x="113.1" y="79.6">8</text>
<text x="113.1" y="82.1">9</text>
<text x="115.1" y="80.8">PA0</text>
<text x="115.1" y="83.4">PA1</text>
<text x="146.5" y="80.8">PB8-BOOT0</text>
<text x="153.1" y="83.4">PB9</text>
<text x="153.1" y="78.3">PB7</text>
<text x="157.5" y="82.1">46</text>
<text x="157.5" y="79.6">45</text>
<text x="214.7" y="83.4">4</text>
<text x="214.7" y="80.8">3</text>
<text x="214.7" y="78.3">2</text>
<text x="216.7" y="82.1">GND</text>
<text x="216.7" y="79.6">UD-</text>
<text x="226.3" y="79.6">RXD</text>
<text x="226.5" y="82.1">TXD</text>
<text x="231.1" y="78.3">7</text>
<text x="231.1" y="80.8">6</text>
<text x="231.1" y="83.4">5</text>
<text x="112.1" y="84.7">10</text>
<text x="112.1" y="87.2">11</text>
<text x="112.1" y="89.7">12</text>
<text x="115.1" y="85.9">PA2</text>
<text x="115.1" y="88.5">PA3</text>
<text x="152.1" y="88.5">PB11</text>
<text x="152.1" y="85.9">PB10</text>
<text x="157.5" y="89.7">26</text>
<text x="157.5" y="87.2">25</text>
<text x="157.5" y="84.7">22</text>
<text x="216.7" y="84.7">RTS#</text>
<text x="226.3" y="84.7">VCC</text>
<text x="112.1" y="92.3">13</text>
<text x="112.1" y="94.8">14</text>
<text x="115.1" y="91">PA4</text>
<text x="115.1" y="93.5">PA5</text>
<text x="152.1" y="93.5">PB13</text>
<text x="152.1" y="91">PB12</text>
<text x="157.5" y="94.8">28</text>
<text x="157.5" y="92.3">27</text>
<text x="41.9" y="98.6">1</text>
<text x="41.9" y="101.2">2</text>
<text x="44" y="99.9">1</text>
<text x="112.1" y="97.4">15</text>
<text x="112.1" y="99.9">30</text>
<text x="115.1" y="96.1">PA6</text>
<text x="115.1" y="98.6">PA7</text>
<text x="115.1" y="101.2">PA8</text>
<text x="152.1" y="98.6">PB15</text>
<text x="152.1" y="96.1">PB14</text>
<text x="157.5" y="97.4">29</text>
<text x="41.9" y="103.7">3</text>
<text x="41.9" y="106.2">4</text>
<text x="44" y="102.4">2</text>
<text x="44" y="105">3</text>
<text x="44" y="107.5">4</text>
<text x="112.1" y="102.4">31</text>
<text x="112.1" y="105">32</text>
<text x="112.1" y="107.5">33</text>
<text x="115.1" y="103.7">PA9</text>
<text x="115.1" y="106.2">PA10</text>
<text x="112.1" y="110.1">34</text>
<text x="112.1" y="112.6">37</text>
<text x="115.1" y="108.8">PA11</text>
<text x="115.1" y="111.3">PA12</text>
<text x="115.1" y="113.9">PA13</text>
<text x="226.8" y="113.9">A1B12</text>
<text x="112.1" y="115.1">38</text>
<text x="112.1" y="117.7">39</text>
<text x="115.1" y="116.4">PA14</text>
<text x="115.1" y="118.9">PA15</text>
<text x="227.8" y="116.4">A4B9</text>
<text x="230" y="118.9">A5</text>
<text x="233.2" y="115.1">GND</text>
<text x="233.2" y="117.7">VBUS</text>
<text x="230" y="121.5">A6</text>
<text x="230" y="124">A7</text>
<text x="233.2" y="120.2">CC1</text>
<text x="233.2" y="122.8">DP1</text>
<text x="233.2" y="125.3">DN1</text>
<text x="283.2" y="121.5">1</text>
<text x="283.2" y="124">2</text>
<text x="285.3" y="122.8">1</text>
<text x="285.3" y="125.3">2</text>
<text x="15.7" y="130.4">3</text>
<text x="15.7" y="127.8">4</text>
<text x="17.8" y="131.6">2</text>
<text x="17.8" y="129.1">3</text>
<text x="17.8" y="126.6">4</text>
<text x="131.2" y="130.5" transform="rotate(-90 131.2 130.5)">23</text>
<text x="132.2" y="127.9" transform="rotate(-90 132.2 127.9)">VSS</text>
<text x="133.7" y="130.5" transform="rotate(-90 133.7 130.5)">35</text>
<text x="134.7" y="127.9" transform="rotate(-90 134.7 127.9)">VSS</text>
<text x="136.2" y="130.5" transform="rotate(-90 136.2 130.5)">47</text>
<text x="137.3" y="127.9" transform="rotate(-90 137.3 127.9)">VSS</text>
<text x="138.8" y="130.5" transform="rotate(-90 138.8 130.5)">19</text>
<text x="139.8" y="127.9" transform="rotate(-90 139.8 127.9)">VSSA</text>
<text x="230" y="126.6">A8</text>
<text x="230" y="129.1">B5</text>
<text x="230" y="131.6">B6</text>
<text x="233.2" y="127.8">SBU1</text>
<text x="233.2" y="130.4">CC2</text>
<text x="15.7" y="135.5">1</text>
<text x="15.7" y="132.9">2</text>
<text x="17.8" y="134.2">1</text>
<text x="230" y="134.2">B7</text>
<text x="230" y="136.7">B8</text>
<text x="233.2" y="132.9">DP2</text>
<text x="233.2" y="135.5">DN2</text>
<text x="233.2" y="138">SBU2</text>
<text x="226.8" y="141.8">B1A12</text>
<text x="227.8" y="139.3">B4A9</text>
<text x="233.2" y="140.5">VBUS</text>
<text x="233.2" y="143.1">GND</text>
<text x="231.2" y="144.3">1</text>
<text x="231.2" y="146.9">2</text>
<text x="231.2" y="149.4">3</text>
<text x="233.2" y="145.6">SHELL</text>
<text x="233.2" y="148.2">SHELL</text>
<text x="231.2" y="152">4</text>
<text x="233.2" y="150.7">SHELL</text>
<text x="233.2" y="153.2">SHELL</text>
<text x="100.4" y="178.6">1</text>
<text x="102.4" y="179.9">CATHODE</text>
<text x="119.4" y="179.9">3</text>
<text x="138.6" y="178.6">1</text>
<text x="141.4" y="179.7">GND</text>
<text x="8.5" y="180.2" transform="rotate(-90 8.5 180.2)">2</text>
<text x="42.3" y="183.5" transform="rotate(-90 42.3 183.5)">3</text>
<text x="47.3" y="183.5" transform="rotate(-90 47.3 183.5)">2</text>
<text x="52.4" y="183.5" transform="rotate(-90 52.4 183.5)">1</text>
<text x="100.4" y="181.2">2</text>
<text x="102.4" y="182.4">ANODE</text>
<text x="116" y="181.2">FB</text>
<text x="145.6" y="182.2">output</text>
<text x="152.3" y="181.2">4</text>
<text x="199.5" y="182.4">1</text>
<text x="202.3" y="183.5">GND</text>
<text x="213.2" y="185">4</text>
<text x="8.5" y="191.6" transform="rotate(-90 8.5 191.6)">2</text>
<text x="8.5" y="186.3" transform="rotate(-90 8.5 186.3)">1</text>
<text x="138.6" y="188.8">3</text>
<text x="141.4" y="189.8">input</text>
<text x="145.6" y="187.3">output</text>
<text x="152.3" y="186.3">2</text>
<text x="206.5" y="191.1">output</text>
<text x="206.5" y="186">output</text>
<text x="213.2" y="190.1">2</text>
<text x="8.5" y="197.7" transform="rotate(-90 8.5 197.7)">1</text>
<text x="199.5" y="192.6">3</text>
<text x="202.3" y="193.6">input</text>
</g>
<g font-size="1.8" fill="#a00000">
<text x="30.4" y="41.2">LCD1</text>
<text x="30.4" y="67.9">1.8inch LCD Module</text>
</g>
<g font-size="1.8" fill="#f00">
<text x="18.9" y="45.1">BL</text>
<text x="18.9" y="47.6">CS</text>
<text x="18.9" y="52.7">RST</text>
<text x="18.9" y="50.1">DC</text>
<text x="18.9" y="55.2">SDA</text>
<text x="18.9" y="57.8">SCL</text>
<text x="162.4" y="89.5">CS</text>
<text x="162.4" y="87">BL</text>
<text x="162.4" y="92">DC</text>
<text x="162.4" y="94.6">RST</text>
<text x="104" y="99.7">SCL</text>
<text x="162.4" y="97.1">SDA</text>
</g>
</svg>
